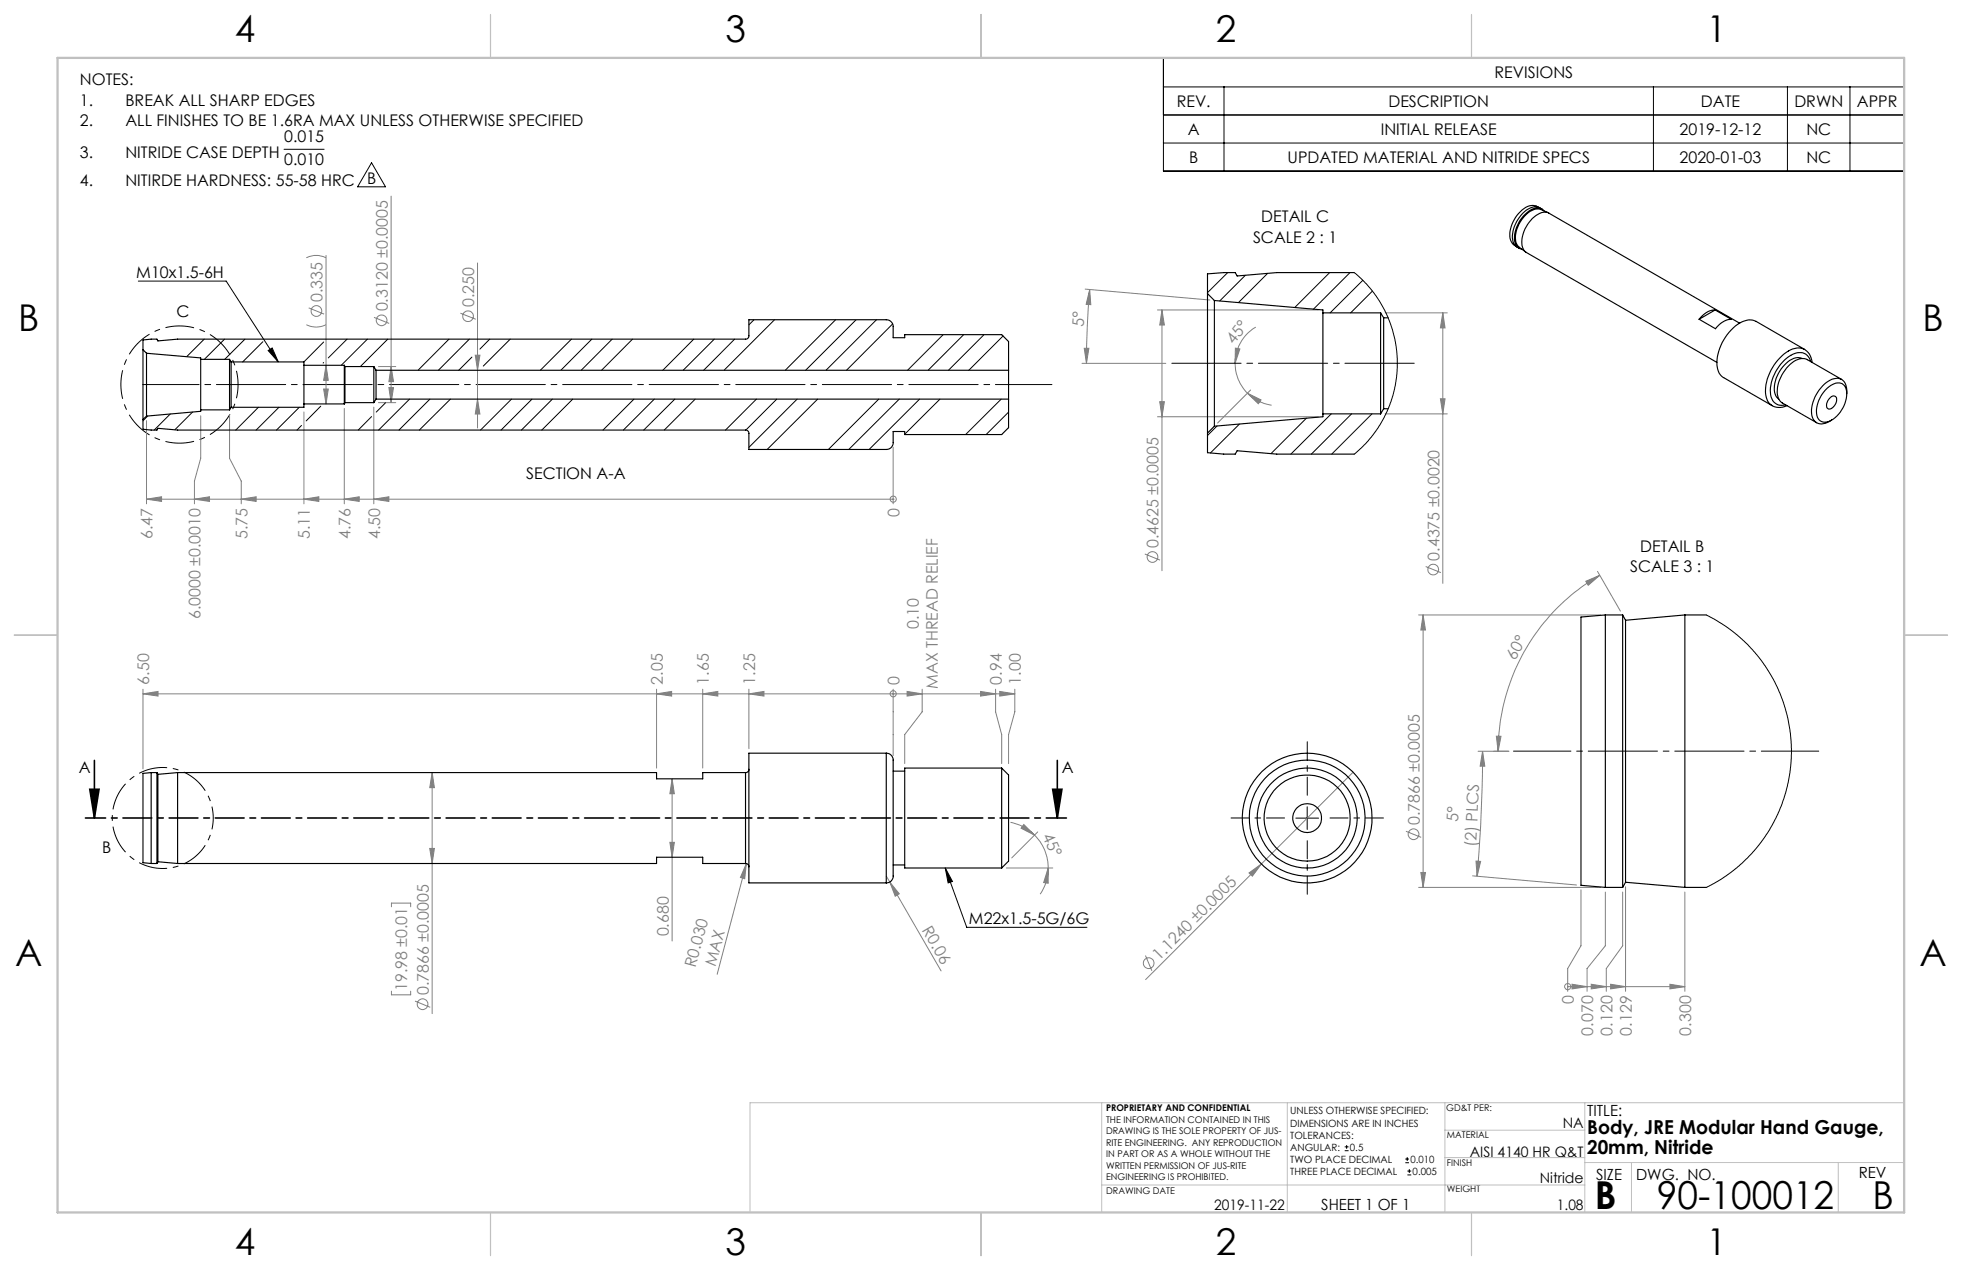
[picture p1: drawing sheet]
<svg xmlns="http://www.w3.org/2000/svg" width="432mm" height="279mm" viewBox="0 0 432 279" stroke-linecap="round" stroke-linejoin="round" font-family="sans-serif">
<g fill="none" stroke="#808080" stroke-width=".22">
<path d="M67.4 56.7l.3-.1a4.8 4.8 0 0 1 4.1 .1M71.8 56.2v32.7M86.1 43.1v45.5M105.1 57.9v36.3M67.4 71.4a4.7 4.7 0 0 0 4.4 0M67.9 67.7l3.4 1.4M82.3 69.8l3.4 1.4M101.3 68.9l3.4 1.3M104.6 78.1h1l-.5 3.4zM238.1 79.9h18.5M238.6 76.6h1l-.5 3.3zM238.8 63.6l27.5 2.4"/>
<path d="M239.8 63.7l.3 3.3h-1.1zM239.8 63.7a187.2 187.2 0 0 0-.7 16.2M254.7 68.2h35.4M255.7 68.2l.6 3.3h-1.1zM255.7 68.2v57.4M271.8 79.9a9.2 9.2 0 0 0 2.7 6.6M271.9 76.6l1 .2-1.1 3.1zM276.4 72a9.4 9.4 0 0 0-4.6 7.9M304.8 68.8h13.7M317.5 68.8l.5 3.3h-1zM317.5 68.8v59.5M32.2 92.5v18.3"/>
<path d="M44.2 91.5v9.3l-1.4 5v5M50.5 91.2v9.6l2.6 5v5M66.9 90.6v20.2M71.2 85.6h1l-.4 3.3zM71.8 80.4l.4 3.3h-1zM75.8 89.9v20.9M82.3 89.6v21.2M83.3 88.6h3.8M83.3 80.6h3.8M85.6 85.3h1l-.5 3.3zM86.1 80.6l.5 3.4h-1zM105.1 87.8l.5 3.3h-1z"/>
<path d="M196.6 98.4v12.4M254.7 91.7h35.4M255.2 88.4h1.1l-.6 3.3zM274.5 86.5l3 1.5-.6 .8zM274.5 86.5l.3 .3a9.3 9.3 0 0 0 5.1 2.3M275.2 85.8l-7.2 7.3M304.8 91.1h13.7M317 87.7h1l-.5 3.4zM32.2 109.8l3.4-.5v1zM32.2 109.8h164.4M42.8 109.8l3.3-.5v1zM53.1 109.8l3.3-.5v1z"/>
<path d="M66.9 109.8l3.3-.5v1zM75.8 109.8l3.3-.5v1zM82.3 109.8l3.3-.5v1zM196.6 109.8h.1M252 121.9l3.3 1.3M312.2 135.3h40.1M313.2 135.3v59.9M313.2 135.3l.5 3.3h-1zM313.8 124.6l3.3 1.4M349 127.9l3.1-1.3-2.6 2.2zM351.6 125.7l5 8.7M352.1 126.6a44.7 44.7 0 0 0-22.4 38.7"/>
<path d="M31.5 152.6l3.3-.5v1zM31.5 152.6h191.8M31.5 151.6v17.6M144.5 152.6l3.3-.5v1zM144.5 151.6v17.4M154.7 152.6l3.3-.5v1zM154.7 151.6v17.4M164.8 152.6l3.3-.5v1zM164.8 151.6v13.1M196.6 152.6h.1M196.6 151.6v14.6M199.6 152.1l3.4 .5-3.4 .5z"/>
<path d="M203 151.6v5l-3.9 5v6.4M215.8 152.1l3.3 .5-3.3 .5zM219.1 151.6v5l1.4 5v6.4M220 152.1l3.3 .5-3.3 .5zM223.3 151.6v5l-1.3 5v6.4M95.1 170v53M95.1 170l.5 3.3h-1zM147.9 171.3l.5 3.3h-1zM147.9 171.3v35.7M297.8 169.9l-20.2 20.2M325.3 165.3h6.8M326.3 165.3l.5 3.3h-1z"/>
<path d="M326.3 165.3a334.7 334.7 0 0 1-1.2 27.5M329.3 162h1l-.6 3.3zM86.1 199.5v-.8h4.3v.8M94.6 186.7h1l-.5 3.3zM147.4 185.3h1l-.5 3.3zM164.3 190l-.4 3.3-1-.3zM164.3 190l-6.5 24.3M195.1 192.7l12 20.9M195.8 194.1l2.1 2.5-.9 .6zM221.5 191h10.2M222.4 180.9a10.5 10.5 0 0 1 5.3 2.8M225.3 181.4l2.4 2.3-3-1.5z"/>
<path d="M227.7 183.7a10 10 0 0 1 3 7.3M228.4 183l-5.7 5.7M230.7 191v3.3l-1-.1zM230.7 191a9.6 9.6 0 0 1-1.8 5.7M274.9 192.1l2.7-2-2 2.7zM277.6 190.1l-25.5 25.4M309.4 182.9l3.4 1.3M312.2 195.2h40.1M312.7 191.9h1l-.5 3.3zM324.1 192.7l22.9 2M324.8 189.4l1.1 .1-.8 3.3zM347.9 195.8v12.3l-2.9 5v5"/>
<path d="M353.3 196.3v11.8l-4 5v5M357.1 196.3v11.8l-3.6 5v5M357.8 195.1v23M370.8 196.3v21.8M86.1 218.1v.8h4.3v-.8M252.1 210.2l1.4 3.4M345 217.1h.1M345 217.1h25.8M346 216.5l3.3 .6-3.3 .5zM350.2 216.5l3.3 .6-3.3 .5zM354.5 216.5l3.3 .6-3.3 .5zM367.5 216.5l3.3 .6-3.3 .5z"/>
<path d="M91.3 220.2l3.4 1.4"/>
<circle cx="69.6" cy="68.4" r="1.18"/>
<circle cx="84" cy="70.5" r="1.18"/>
<circle cx="103" cy="69.6" r="1.18"/>
<circle cx="196.6" cy="109.8" r=".68"/>
<circle cx="253.6" cy="122.5" r="1.18"/>
<circle cx="315.4" cy="125.3" r="1.18"/>
<circle cx="196.6" cy="152.6" r=".68"/>
<circle cx="311.1" cy="183.5" r="1.17"/>
<circle cx="252.8" cy="211.9" r="1.18"/>
<circle cx="345" cy="217" r=".68"/>
<circle cx="93" cy="220.9" r="1.18"/>
</g>
<g fill="none" stroke="#000" stroke-width=".22">
<path d="M256 12.7h163.1v24.9h-163.1zM256 19.1h163.1M269.4 19.1v18.5M363.9 19.1v18.5M393.4 19.1v18.5M407.1 19.1v18.5M62.5 32.8h8.8M81.8 35.8l3 5.3h-6.1zM256 31.5h163.1M419.1 25.3h-163.1M30.4 61.8h19.4l11.4 17.8M59 77.1l.9-.5 1.3 3z"/>
<path d="M285.2 180h5M287.7 177.5v5M208 191l4.8 13h26.4M208 191l1.6 2.9-.9 .3zM295.9 253.2h.9M295.9 252.3h.9M296.4 251.9v.8M309.3 255.8h.8M309.3 255h.8M309.7 254.6v.8M309.7 258.5h.9M309.7 257.6h.9"/>
<path d="M310.2 257.2v.9"/>
</g>
<path d="M46.9 180a11.1 11.1 0 0 0-16.4-9.8 11.1 11.1 0 0 0-.8 19.1 11.1 11.1 0 0 0 17.2-8.4v-.9" fill="none" stroke="#000" stroke-width=".22" stroke-dasharray="6.3 1.3 1.3 1.3" stroke-dashoffset="3.8" stroke-linecap="butt"/>
<path d="M52.4 84.6a12.9 12.9 0 0 0-19.1-11.3 12.9 12.9 0 0 0-.8 22.1 12.9 12.9 0 0 0 19.9-9.8v-1" fill="none" stroke="#000" stroke-width=".22" stroke-dasharray="6.3 1.3 1.3 1.3" stroke-dashoffset="3.3" stroke-linecap="butt"/>
<path d="M19.8 173.6h2l-1 6.4zM20.8 167.3v12.7M231.7 173.6h2l-1 6.4zM232.7 167.3v12.7" fill="none" stroke="#000" stroke-width=".35"/>
<path d="M231.5 84.6h-200.1" fill="none" stroke="#000" stroke-width=".22" stroke-dasharray="15.2 1.3 1.3 1.3" stroke-dashoffset="2.8"/>
<path d="M333.1 165.2h67.2" fill="none" stroke="#000" stroke-width=".22" stroke-dasharray="15.2 1.3 1.3 1.3" stroke-dashoffset="2.6"/>
<path d="M257.6 79.9h53.9" fill="none" stroke="#000" stroke-width=".22" stroke-dasharray="15.2 1.3 1.3 1.3" stroke-dashoffset="-.3"/>
<path d="M282.7 180h-11.8M287.7 175v-11.8M292.7 180h11.8M287.7 185v11.7" fill="none" stroke="#000" stroke-width=".22" stroke-dasharray="15.2 1.3 1.3 1.3" stroke-dashoffset="11.3"/>
<path d="M234.7 180h-215.9" fill="none" stroke="#000" stroke-width=".35" stroke-dasharray="6.3 1.3 1.3 1.3" stroke-dashoffset="1.9"/>
<path d="M242.5 242.6v24.1M283.3 242.6v24.1M318 242.6v24.1M318 254.7h30.8M318 248.6h30.8M348.8 242.6v24.1M348.8 255.8h70.3M359.1 255.8v10.9M404.6 255.8v10.9M419.1 242.6h-254v24.1M242.5 260.7h106.3" fill="none" stroke="#c0c0c0" stroke-width=".22"/>
<path d="M108 3.2v9.5M215.9 3.2v9.5M323.8 3.2v9.5M3.1 139.7h9.6M419.1 139.7h9.5M108 266.7v9.6M215.9 266.7v9.6M323.8 266.7v9.6" fill="none" stroke="#c0c0c0" stroke-width=".25"/>
<path d="M12.7 12.7h406.4v254h-406.4z" fill="none" stroke="#c0c0c0" stroke-width=".5"/>
<g fill="#000">
<path d="M231.7 173.6h2l-1 6.4zM19.8 173.6h2l-1 6.4z"/>
<path d="M208 191l1.6 2.9-.9 .3zM59 77.1l.9-.5 1.3 3z"/>
</g>
<g fill="#808080">
<path d="M274.9 192.1l2.7-2-2 2.7z"/>
<path d="M164.3 190l-.4 3.3-1-.3z"/>
<path d="M195.8 194.1l2.1 2.5-.9 .6z"/>
<path d="M42.8 109.8l3.3-.5v1zM32.2 109.8l3.4-.5v1zM53.1 109.8l3.3-.5v1zM66.9 109.8l3.3-.5v1zM75.8 109.8l3.3-.5v1zM82.3 109.8l3.3-.5v1zM346 216.5l3.3 .6-3.3 .5zM350.2 216.5l3.3 .6-3.3 .5zM354.5 216.5l3.3 .6-3.3 .5zM367.5 216.5l3.3 .6-3.3 .5z"/>
<path d="M220 152.1l3.3 .5-3.3 .5zM164.8 152.6l3.3-.5v1zM31.5 152.6l3.3-.5v1zM199.6 152.1l3.4 .5-3.4 .5zM215.8 152.1l3.3 .5-3.3 .5zM154.7 152.6l3.3-.5v1zM144.5 152.6l3.3-.5v1z"/>
<path d="M230.7 191v3.3l-1-.1zM225.3 181.4l2.4 2.3-3-1.5z"/>
<path d="M271.9 76.6l1 .2-1.1 3.1zM274.5 86.5l3 1.5-.6 .8z"/>
<path d="M349 127.9l3.1-1.3-2.6 2.2zM329.3 162h1l-.6 3.3z"/>
<path d="M239.8 63.7l.3 3.3h-1.1zM238.6 76.6h1l-.5 3.3z"/>
<path d="M324.8 189.4l1.1 .1-.8 3.3zM326.3 165.3l.5 3.3h-1z"/>
<path d="M71.2 85.6h1l-.4 3.3zM71.8 80.4l.4 3.3h-1zM85.6 85.3h1l-.5 3.3zM86.1 80.6l.5 3.4h-1zM105.1 87.8l.5 3.3h-1zM104.6 78.1h1l-.5 3.4z"/>
<path d="M95.1 170l.5 3.3h-1zM94.6 186.7h1l-.5 3.3zM147.9 171.3l.5 3.3h-1zM147.4 185.3h1l-.5 3.3zM313.2 135.3l.5 3.3h-1zM312.7 191.9h1l-.5 3.3zM255.7 68.2l.6 3.3h-1.1zM255.2 88.4h1.1l-.6 3.3zM317.5 68.8l.5 3.3h-1zM317 87.7h1l-.5 3.4z"/>
</g>
<g fill="none" stroke="#000" stroke-width=".25">
<path d="M298 60h-17l-8.7 .7-.4-.7h-2.6l-3.6 .3v4.3M338.7 45.6a3.1 3.1 0 0 0-4.1 1 6.6 6.6 0 0 0-2 6.5l.4 .6 .7 .6M339.3 46a2.88 2.88 0 0 0-3.7 .5 7.2 7.2 0 0 0-2.6 6.7l.6 .9 .7 .5M339.8 46.4a2.31 2.31 0 0 0-3.4 .1 7.4 7.4 0 0 0-3 6.9l.6 1 .9 .4M340.8 46.8l-1.6-.7a4.1 4.1 0 0 0-4.3 2.3 5.5 5.5 0 0 0-1 5.5l1.9 1.6M31.5 76.9v-2.1l1.8-.2h1.2l.2 .4 4.4-.4h125a.72 .72 0 0 0 .7-.7v-3.6h30.3a1.51 1.51 0 0 1 1.5 1.6v2.4h2.5v-.7h21.4l1.5 1.5v6.4M31.5 76.9v15.4M31.5 76.9l.7 .8M32.2 77.7v13.8M32.2 77.7l12 1v.4M44.2 79.1v11.1M44.2 79.1h6.3"/>
<path d="M50.5 79.1v11.1M50.5 79.1l.4 .5M50.9 79.6v10M50.9 79.6h16v.8M265.7 64.6v30.7M265.7 64.6l1.6 1.5M267.3 66.1v27.7M267.3 66.1l23.8 2.1v.6M291.1 68.8v22.3M291.1 68.8h12.7M303.8 68.8v22.3M303.8 68.8l.7 1.1"/>
<path d="M304.5 69.9v20M304.5 69.9h1M377.5 68.2a4.4 4.4 0 0 0-3.6 2M377.5 68.2l3.6 2.1a4.4 4.4 0 0 0-3.6 2l-3.6-2.1M377.5 68.2l-3.6 2M382.8 71.1l-41.9-24.2a2.85 2.85 0 0 0-3.3 .8 6.9 6.9 0 0 0-2.4 7l.7 .8 42 24.2M396.6 78.9a3.1 3.1 0 0 0-3.5 1 7.1 7.1 0 0 0-2.4 6.8l.3 .6 .5 .5M397.2 76.9a4.5 4.5 0 0 0-5.1 1.4 10.3 10.3 0 0 0-3.4 9.1 3 3 0 0 0 4.6 1.9M397.2 76.9a3.5 3.5 0 0 1 1.6 2.8M397.2 76.9l-10.7-6.2a4.5 4.5 0 0 0-5 1.4 10.3 10.3 0 0 0-3.5 9.1l.4 .9 .8 .9 10.8 6.3M398.5 79.6a2.56 2.56 0 0 0-3.9-1.7 9.3 9.3 0 0 0-4.8 9.4 2.47 2.47 0 0 0 3.2 1.8M32.2 91.5l-.7 .8"/>
<path d="M44.2 90.2v.3l-12 1M44.2 90.2h6.3M50.9 89.6l-.4 .6M66.9 80.4v8.5M66.9 80.4h8.9M66.9 88.9v.7h-16M66.9 88.9h8.9M75.8 80.4v8.5M75.8 80.4l.1 .2M75.9 80.6v8M75.9 80.6h6.4M75.9 88.6l-.1 .3"/>
<path d="M75.9 88.6h6.4M82.3 80.6v8M82.3 80.6l.5 .9M82.8 81.5v6.3M82.8 81.5h139.2M82.8 87.8l-.5 .8M82.8 87.8h139.2M222 87.8v6.3l-1.5 1.5h-21.4v-.7h-2.5v2.5a1.45 1.45 0 0 1-1.5 1.5h-30.3v-3.5a.72 .72 0 0 0-.7-.8h-125l-4.4-.4-.2 .4h-1.2l-1.8-.2v-2.1M222 81.5v6.3M265.7 95.3v4.3l3.6 .3h2.6l.4-.7 8.7 .7h17M267.3 93.8l-1.6 1.5M291.1 91.1v.6l-23.8 2.1"/>
<path d="M291.1 91.1h12.7M304.5 89.9l-.7 1.2M304.5 89.9h1M401.7 85.8a3.4 3.4 0 0 1 3.7-1.4 3.3 3.3 0 0 1 .8 3.8 6 6 0 0 1-4.6 4.7 2.14 2.14 0 0 1-1.8-2.8 7.4 7.4 0 0 1 1.9-4.3zM402.9 87.4a.8 .8 0 0 1 1.1-.2 .8 .8 0 0 1 .2 1.1 1.7 1.7 0 0 1-1.9 1.6 1.81 1.81 0 0 1 .6-2.5zM405.3 83.5l-7.5-4.4a3.3 3.3 0 0 0-3.9 1.1 8 8 0 0 0-2.6 7l.2 .7 .8 .8 7.5 4.3M406.4 86.6a2.68 2.68 0 0 0-2-3.4 6 6 0 0 0-4.7 3.7 5.4 5.4 0 0 0-.4 5.7 2.39 2.39 0 0 0 3.3 .1l.5-.3M353.3 135.3v59.9M353.3 135.3l-5.4 .4v59.1l5.4 .4M353.3 135.3h3.8M357.1 135.3v59.9M357.1 135.3l.7 1.2"/>
<path d="M357.8 136.5v57.6M370.8 135.3v59.9M370.8 135.3l-13 1.2M370.8 135.3h4.7M33.3 170v20M33.3 170l-1.8 .1v19.7l1.8 .2M33.3 170h1.2M34.5 170v20M34.5 170l.2 .4M34.7 170.4v19.2M39.1 170v20M39.1 170h105.4v1.3h10.2v-1.3h9.4"/>
<path d="M39.1 170l-4.4 .4M164.1 170v20M164.8 169.2a.72 .72 0 0 1-.7 .8M195.1 165.7a1.64 1.64 0 0 1 1.5 2.1v22.9a4.8 4.8 0 0 1-.5 3.1l-.4 .3-.6 .1M195.1 165.7h-30.3v28.5h30.3M195.1 165.7v28.5M196.6 169.7h2.5M220.5 169v22M220.5 169h-21.4v22h21.4M220.5 169l1.5 1.5v18.9l-1.5 1.6M33.3 190h1.2M34.7 189.6l4.4 .4"/>
<path d="M34.7 189.6l-.2 .4M39.1 190h105.4v-1.4h10.2v1.4h9.4M164.1 190a.72 .72 0 0 1 .7 .7M196.6 190.3h2.5M353.3 195.2h3.8M357.8 194.1l13 1.1M357.8 194.1l-.7 1.1M370.8 195.2h4.7"/>
<circle cx="287.7" cy="180" r="9.5"/>
<circle cx="287.7" cy="180" r="12.8"/>
<circle cx="287.7" cy="180" r="14.3"/>
<circle cx="287.7" cy="180" r="11"/>
<circle cx="287.7" cy="180" r="3.2"/>
</g>
<g fill="none" stroke="#000" stroke-width=".22">
<path d="M270.2 60l-4.5 4.4M292.6 60l-7.7 7.7M297.1 60l-8 8M298 60l1.4 1.1 2.4 2.6 1.7 2.4 1.2 2.1 1.7 4.2 .7 3 .4 3.4v2.9l-.4 3-1 3.6-.8 2.3-1.7 3-1.8 2.6-2.3 2.4-1.5 1.3M44.9 74.6l-3.8 3.9M49.4 74.6l-4.4 4.5M53.9 74.6l-4.4 4.5M57.9 75.2l-4.5 4.4M71.2 75.2l-4.3 4.4M71.2 79.8l-.1 .1M76.4 74.6l-4.2 4.1M80.9 74.6l-5.8 5.8"/>
<path d="M85.3 74.6l-6 6M98.8 74.6l-6.8 6.9M103.3 74.6l-6.8 6.9M103.9 78.6l-2.9 2.9M107.8 74.6l-2.2 2.2M112.3 74.6l-5.9 5.9M125.8 74.6l-6.9 6.9M130.2 74.6l-6.8 6.9M134.7 74.6l-6.8 6.9M139.2 74.6l-6.8 6.9M152.7 74.6l-6.8 6.9M157.2 74.6l-6.8 6.9"/>
<path d="M161.7 74.6l-6.8 6.9M165.9 70.3l-1.1 1.2M170.5 70.3l-11.2 11.2M183.9 70.3l-11.1 11.2M188.4 70.3l-11.1 11.2M192.9 70.3l-11.1 11.2M196.5 71.3l-10.2 10.2M207.6 73.6l-7.9 7.9M212.1 73.6l-7.8 7.9M216.6 73.6l-7.9 7.9M220.8 73.9l-7.6 7.6M274.1 60.6l-5.7 5.6"/>
<path d="M279 60.1l-6.4 6.5M299.9 61.7l-7.2 7.1M302 64l-4.7 4.8M32.5 91.5l-1 1.1M37.5 91.1l-3.6 3.5M42.4 90.7l-3.9 3.8M56.9 89.6l-5 5M61.4 89.6l-5 5M65.9 89.6l-5 5M66.4 93.6l-1 1M70.6 89.4l-3.2 3.2M81.8 91.7l-3 2.9"/>
<path d="M84.8 88.6l-2 2.1M90.1 87.8l-6.8 6.8M94.6 87.8l-6.8 6.8M99.1 87.8l-6.8 6.8M112.6 87.8l-6.8 6.8M117.1 87.8l-6.8 6.8M121.6 87.8l-6.8 6.8M126 87.8l-6.8 6.8M139.5 87.8l-6.8 6.8M144 87.8l-6.8 6.8M148.5 87.8l-6.8 6.8M153 87.8l-6.8 6.8"/>
<path d="M166.5 87.8l-6.8 6.8M171 87.8l-6.9 6.8M175.4 87.8l-10.6 10.6M180 87.8l-11.2 11.1M193.4 87.8l-11.1 11.1M197.9 87.8l-11.1 11.1M202.4 87.8l-11.1 11.1M206.9 87.8l-7.8 7.7M220.3 87.8l-7.8 7.8M222 90.7l-5 4.9M267.8 93.7l-2.1 2.1M272.8 93.3l-6.4 6.4"/>
<path d="M287.5 92l-7.8 7.8M293 91.1l-8.9 8.8M297.5 91.1l-8.9 8.8M301.9 91.1l-8.8 8.8M375.5 135.3l4.1 2.3 2.8 2.2 3.3 3.2 3.1 3.9 1.5 2.6 1.1 2.2 1.5 4.1 1 4.9 .4 4-.4 5.2-.8 4.1-1.6 4.5-2.1 4.1-2.5 3.6-3.6 3.8-3.3 2.6-4.5 2.6"/>
</g>
<g font-size="8.5">
<text x="351" y="266.1">B</text>
<text x="364.7" y="266.1">90-100012</text>
<text x="412.1" y="266.1">B</text>
</g>
<g font-size="8.1">
<text x="51.7" y="9.3">4</text>
<text x="159.7" y="9.3">3</text>
<text x="267.6" y="9.3">2</text>
<text x="375.6" y="9.3">1</text>
<text x="4" y="72.8">B</text>
<text x="423.1" y="72.8">B</text>
<text x="3.3" y="212.5">A</text>
<text x="422.4" y="212.5">A</text>
<text x="51.7" y="276">4</text>
<text x="159.7" y="276">3</text>
<text x="267.6" y="276">2</text>
<text x="375.6" y="276">1</text>
</g>
<g font-size="4.2">
<text x="349.3" y="249.6">Body, JRE Modular Hand Gauge,</text>
<text x="349.3" y="253.8">20mm, Nitride</text>
</g>
<g font-size="3.5">
<text x="328.9" y="17.2">REVISIONS</text>
<text x="17.6" y="18.7">NOTES:</text>
<text x="17.6" y="23.2">1.</text>
<text x="27.6" y="23.2">BREAK ALL SHARP EDGES</text>
<text x="259" y="23.5">REV.</text>
<text x="305.6" y="23.5">DESCRIPTION</text>
<text x="374.3" y="23.5">DATE</text>
<text x="394.9" y="23.5">DRWN</text>
<text x="408.7" y="23.5">APPR</text>
<text x="17.6" y="27.8">2.</text>
<text x="27.6" y="27.8">ALL FINISHES TO BE 1.6RA MAX UNLESS OTHERWISE SPECIFIED</text>
<text x="261.4" y="29.7">A</text>
<text x="303.9" y="29.7">INITIAL RELEASE</text>
<text x="369.7" y="29.7">2019-12-12</text>
<text x="397.6" y="29.7">NC</text>
<text x="17.6" y="34.7">3.</text>
<text x="27.6" y="34.7">NITRIDE CASE DEPTH</text>
<text x="62.5" y="31.3">0.015</text>
<text x="261.7" y="35.9">B</text>
<text x="283.4" y="35.9">UPDATED MATERIAL AND NITRIDE SPECS</text>
<text x="369.7" y="35.9">2020-01-03</text>
<text x="397.6" y="35.9">NC</text>
<text x="17.6" y="40.9">4.</text>
<text x="27.6" y="40.9">NITIRDE HARDNESS: 55-58 HRC</text>
<text x="62.5" y="36.4">0.010</text>
<text x="80.8" y="40.5">B</text>
<text x="275.8" y="53.5">SCALE 2 : 1</text>
<text x="277.6" y="48.9">DETAIL C</text>
<text x="30" y="61.1">M10x1.5-6H</text>
<text x="38.8" y="69.8">C</text>
<text x="115.8" y="105.3">SECTION A-A</text>
<text x="358.7" y="125.9">SCALE 3 : 1</text>
<text x="361" y="121.4">DETAIL B</text>
<text x="17.3" y="170">A</text>
<text x="233.7" y="170">A</text>
<text x="22.5" y="187.6">B</text>
<text x="213.3" y="203.2">M22x1.5-5G/6G</text>
</g>
<g font-size="3.5" fill="#808080">
<text x="71" y="66.5" transform="rotate(-90 71 66.5)">0.335</text>
<text x="85.3" y="68.5" transform="rotate(-90 85.3 68.5)">0.3120 ±0.0005</text>
<text x="104.4" y="67.6" transform="rotate(-90 104.4 67.6)">0.250</text>
<text x="238.5" y="71.9" transform="rotate(-87 238.5 71.9)">5°</text>
<text x="271.6" y="75.8" transform="rotate(-52 271.6 75.8)">45°</text>
<text x="197.9" y="113.7" transform="rotate(-90 197.9 113.7)">0</text>
<text x="33.6" y="118.6" transform="rotate(-90 33.6 118.6)">6.47</text>
<text x="54.4" y="118.6" transform="rotate(-90 54.4 118.6)">5.75</text>
<text x="68.2" y="118.6" transform="rotate(-90 68.2 118.6)">5.11</text>
<text x="77.1" y="118.6" transform="rotate(-90 77.1 118.6)">4.76</text>
<text x="83.6" y="118.6" transform="rotate(-90 83.6 118.6)">4.50</text>
<text x="255" y="120.6" transform="rotate(-90 255 120.6)">0.4625 ±0.0005</text>
<text x="316.8" y="123.3" transform="rotate(-90 316.8 123.3)">0.4375 ±0.0020</text>
<text x="44.2" y="136.2" transform="rotate(-90 44.2 136.2)">6.0000 ±0.0010</text>
<text x="202.2" y="138.4" transform="rotate(-90 202.2 138.4)">0.10</text>
<text x="333.4" y="145.4" transform="rotate(-61 333.4 145.4)">60°</text>
<text x="32.8" y="150.6" transform="rotate(-90 32.8 150.6)">6.50</text>
<text x="145.9" y="150.6" transform="rotate(-90 145.9 150.6)">2.05</text>
<text x="156" y="150.6" transform="rotate(-90 156 150.6)">1.65</text>
<text x="166.2" y="150.6" transform="rotate(-90 166.2 150.6)">1.25</text>
<text x="197.9" y="150.6" transform="rotate(-90 197.9 150.6)">0</text>
<text x="206.4" y="151.6" transform="rotate(-90 206.4 151.6)">MAX THREAD RELIEF</text>
<text x="220.5" y="150.6" transform="rotate(-90 220.5 150.6)">0.94</text>
<text x="224.7" y="150.6" transform="rotate(-90 224.7 150.6)">1.00</text>
<text x="229.4" y="184" transform="rotate(65 229.4 184)">45°</text>
<text x="312.5" y="181.6" transform="rotate(-90 312.5 181.6)">0.7866 ±0.0005</text>
<text x="320.9" y="180.9" transform="rotate(-87 320.9 180.9)">5°</text>
<text x="324.9" y="186.3" transform="rotate(-87 324.9 186.3)">(2) PLCS</text>
<text x="147.2" y="206" transform="rotate(-90 147.2 206)">0.680</text>
<text x="202.8" y="204.6" transform="rotate(60 202.8 204.6)">R0.06</text>
<text x="153.1" y="213" transform="rotate(-75 153.1 213)">R0.030</text>
<text x="157.5" y="212.7" transform="rotate(-75 157.5 212.7)">MAX</text>
<text x="255.1" y="211.4" transform="rotate(-45 255.1 211.4)">1.1240 ±0.0005</text>
<text x="89.6" y="218" transform="rotate(-90 89.6 218)">19.98 ±0.01</text>
<text x="94.4" y="219" transform="rotate(-90 94.4 219)">0.7866 ±0.0005</text>
<text x="346.4" y="221" transform="rotate(-90 346.4 221)">0</text>
<text x="350.6" y="227.8" transform="rotate(-90 350.6 227.8)">0.070</text>
<text x="354.9" y="227.8" transform="rotate(-90 354.9 227.8)">0.120</text>
<text x="359.1" y="227.8" transform="rotate(-90 359.1 227.8)">0.129</text>
<text x="372.2" y="227.8" transform="rotate(-90 372.2 227.8)">0.300</text>
</g>
<g font-size="3.4">
<text x="349.3" y="245.6">TITLE:</text>
<text x="351.3" y="259.6">SIZE</text>
<text x="360.1" y="259.6">DWG. NO.</text>
<text x="409.1" y="259.1">REV</text>
<text x="290.8" y="266.1">SHEET 1 OF 1</text>
</g>
<g font-size="3.2">
<text x="343.9" y="248.1">NA</text>
<text x="323.5" y="254.5">AISI 4140 HR Q&amp;T</text>
<text x="338.9" y="260.2">Nitride</text>
<text x="267.2" y="266.2">2019-11-22</text>
<text x="342.6" y="266.2">1.08</text>
</g>
<g font-size="2.2">
<text x="284" y="245.2">UNLESS OTHERWISE SPECIFIED:</text>
<text x="284" y="247.8">DIMENSIONS ARE IN INCHES</text>
<text x="284" y="250.5">TOLERANCES:</text>
<text x="284" y="255.8">TWO PLACE DECIMAL</text>
<text x="284" y="253.1">ANGULAR:</text>
<text x="297.1" y="253.1">0.5</text>
<text x="310.4" y="255.8">0.010</text>
<text x="284" y="258.4">THREE PLACE DECIMAL</text>
<text x="310.9" y="258.4">0.005</text>
</g>
<g font-size="2">
<text x="243.4" y="244.5">PROPRIETARY AND CONFIDENTIAL</text>
<text x="318.3" y="244.4">GD&amp;T PER:</text>
<text x="243.4" y="247">THE INFORMATION CONTAINED IN THIS</text>
<text x="243.4" y="249.5">DRAWING IS THE SOLE PROPERTY OF JUS-</text>
<text x="318.4" y="250.3">MATERIAL</text>
<text x="243.4" y="252">RITE ENGINEERING. ANY REPRODUCTION</text>
<text x="243.4" y="254.6">IN PART OR AS A WHOLE WITHOUT THE</text>
<text x="243.4" y="257.1">WRITTEN PERMISSION OF JUS-RITE</text>
<text x="318.4" y="256.4">FINISH</text>
<text x="243.4" y="262.7">DRAWING DATE</text>
<text x="243.4" y="259.6">ENGINEERING IS PROHIBITED.</text>
<text x="318.4" y="262.3">WEIGHT</text>
</g>
</svg>
